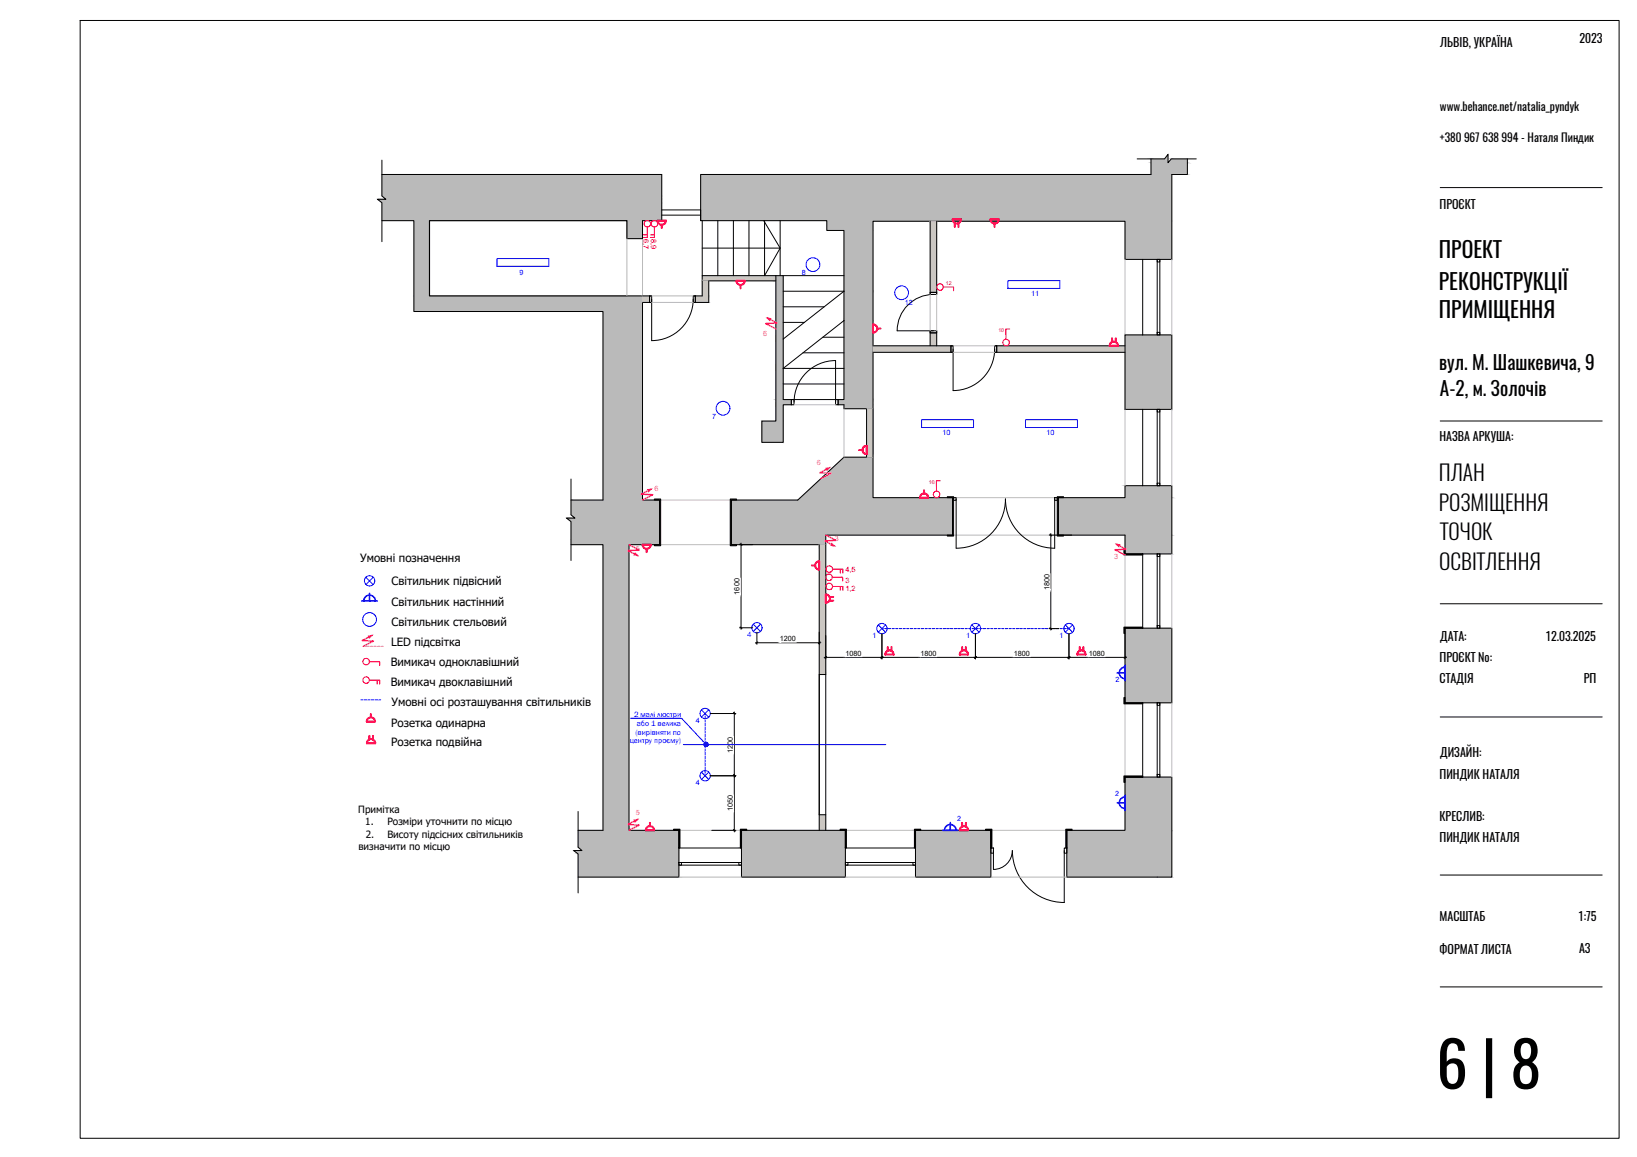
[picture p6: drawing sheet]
<svg xmlns="http://www.w3.org/2000/svg" width="420mm" height="297mm" viewBox="0 0 420 297" stroke-linecap="round" stroke-linejoin="round" font-family="sans-serif">
<!-- layer: 0 -->
<g fill="#bababa" stroke="#bababa" stroke-width=".26">
<path d="M299.8 39.7v1.1h-.9z"/>
<path d="M98 44.8l71.8 5.5v-5.5zM98 44.8l71.8 5.5h-71.8z"/>
<path d="M98 50.3l71.8 .9v-.9zM98 50.3l71.8 .9h-70.8z"/>
<path d="M96.9 51.2l72.9 .8v-.8zM96.9 51.2l72.9 .8h-71.8z"/>
<path d="M98 52l71.8 4.6v-4.6zM98 52l71.8 4.6h-71.8z"/>
<path d="M160.9 56.6l4 4.7v-4.7zM160.9 56.6l4 4.7h-4z"/>
<path d="M106.2 56.6l4 19.4v-19.4zM106.2 56.6l4 19.4h-4z"/>
<path d="M106.2 76l58.7 4v-4zM106.2 76l58.7 4h-58.7z"/>
<path d="M288.8 86l12 19.1v-19.1zM288.8 86l12 19.1h-12z"/>
<path d="M288.8 124.7l12 3.1v-3.1zM288.8 124.7l12 3.1h-12z"/>
<path d="M216.6 117.4l7.5 10.4v-10.4zM205.4 127.8l11.2-10.4 7.5 10.4z"/>
<path d="M205.4 127.8l39.1 .6v-.6zM204.8 128.4l.6-.6 39.1 .6z"/>
<path d="M154.8 80l10.1 48.4v-48.4zM154.8 80l10.1 48.4h-10.1z"/>
<path d="M146.6 128.4l22.7 3.8v-3.8zM146.6 128.4l22.7 3.8h-22.7z"/>
<path d="M146.6 132.2l22.7 .8v-.8zM146.6 132.2l22.7 .8h-21.7z"/>
<path d="M145.4 133l23.9 .9v-.9zM145.4 133l23.9 .9h-22.7z"/>
<path d="M271.6 127.8l29.2 9.6v-9.6zM271.6 127.8l29.2 9.6h-29.2z"/>
<path d="M187.7 128.4l56.8 9v-9zM187.7 128.4l56.8 9h-56.8z"/>
<path d="M146.6 133.9l22.7 4.6v-4.6zM146.6 133.9l22.7 4.6h-22.7z"/>
<path d="M187.7 137.4l24.2 2.4v-2.4zM187.7 137.4l24.2 2.4h-24.2z"/>
<path d="M146.6 138.5l22.7 1.3v-1.3zM146.6 138.5l22.7 1.3h-22.7z"/>
<path d="M288.8 137.4l12 4.8v-4.8zM288.8 137.4l12 4.8h-12z"/>
<path d="M288.8 161.3l12 19.1v-19.1zM288.8 161.3l12 19.1h-12z"/>
<path d="M288.8 199.5l12 13.7v-13.7zM288.8 199.5l12 13.7h-12z"/>
<path d="M154.8 139.8l6.6 73.4v-73.4zM154.8 139.8l6.6 73.4h-6.6z"/>
<path d="M148.4 213.2l25.8 4.3v-4.3zM148.4 213.2l25.8 4.3h-25.8z"/>
<path d="M235 213.2l19.3 4.5v-4.5zM235 213.2l19.3 4.5h-19.3z"/>
<path d="M190.3 213.2l26.7 4.5v-4.5zM190.3 213.2l26.7 4.5h-26.7z"/>
<path d="M148.4 217.5l25.8 .2v-.2zM148.4 217.5l25.8 .2h-25.6z"/>
<path d="M148.6 217.7l25.6 .7v-.7zM148.6 217.7l25.6 .7h-24.8z"/>
<path d="M147.2 218.4l27 .8v-.8zM147.2 218.4l27 .8h-25.8z"/>
<path d="M273.8 213.2l27 12v-12zM273.8 213.2l27 12h-27z"/>
<path d="M235 217.7l19.3 7.5v-7.5zM235 217.7l19.3 7.5h-19.3z"/>
<path d="M190.3 217.7l26.7 7.5v-7.5zM190.3 217.7l26.7 7.5h-26.7z"/>
<path d="M148.4 219.2l25.8 6v-6zM148.4 219.2l25.8 6h-25.8z"/>
<path d="M300.6 40.8l4.2 1v-1zM300.6 40.8l4.2 1h-5z"/>
<path d="M295.4 40.8l4.4 1v-1zM295.4 40.8l4.4 1h-4.4z"/>
<path d="M295.4 41.8l9.4 3v-3zM295.4 41.8l9.4 3h-9.4z"/>
<path d="M179.8 44.8l121 11.8v-11.8zM179.8 44.8l121 11.8h-121z"/>
<path d="M212.2 56.6l88.6 .2v-.2zM212.2 56.6l88.6 .2h-88.6z"/>
<path d="M212.2 56.8l11.9 2.4v-2.4zM212.2 56.8l11.9 2.4h-11.9z"/>
<path d="M288.8 56.8l12 9.8v-9.8zM288.8 56.8l12 9.8h-12z"/>
<path d="M216.6 59.2l7.5 15.6v-15.6zM216.6 59.2l7.5 15.6h-7.5z"/>
<path d="M216.6 74.8l7.5 7.5v-7.5zM216.6 74.8l7.5 7.5h-7.5z"/>
<path d="M216.6 82.3l7.5 20.3v-20.3zM216.6 82.3l7.5 20.3h-7.5z"/>
<path d="M215.1 102.6l9 1.3v-1.3zM215.1 102.6l9 1.3h-9z"/>
<path d="M216.6 103.9l7.5 1v-1zM216.6 103.9l7.5 1h-7.5z"/>
<path d="M199.1 70.8l1.9 16.2v-16.2zM199.1 70.8l1.9 16.2h-1.9z"/>
<path d="M199.1 87l1.9 7.6v-7.6zM199.1 87l1.9 7.6h-1.9z"/>
<path d="M199.1 94.6l1.9 8v-8zM199.1 94.6l1.9 8h-1.9z"/>
<path d="M199.1 102.6l4 1.3v-1.3zM199.1 102.6l4 1.3h-4z"/>
<path d="M199.1 103.9l1.9 4.2v-4.2zM199.1 103.9l1.9 4.2h-1.9z"/>
<path d="M195.5 108.1l5.5 5.5v-5.5zM195.5 108.1l5.5 5.5h-5.5z"/>
</g>
<g fill="none" stroke="#000" stroke-width=".26">
<path d="M20.6 5.3h395v286.9h-395zM98 44.8h71.8v11.8h-4.9v4.7h-4M98 56.6h8.2v23.4h48.6v48.4h-8.2M98 41.1v9.2l1 .9h-2.1l1.1 .8v10M169.8 55.2h10M169.8 53.9h10M179.8 53.8v2.8h32.4v2.6h4.4v15.6M180.2 56.6v14.2M184.2 56.6v14.2M188.2 56.6v14.2M192.2 56.6v14.2M196 56.6l4.2 7.1-4 7.1v-14.2"/>
<path d="M200.2 56.6v14.2M238.7 56.8v18.8M240.4 56.8v18.8M291.9 40.8h7l.9-1.1v2.1l.8-1h6.4M295.4 40.8v4h-115.6v11.8M304.8 40.8v4h-4v21.8h-7.5M160.9 76h6.4M164.9 76v52.4h4.4v11.4M164.9 77.6h2.4M166.7 76h.6v1.6h-.6zM166.7 76v1.6M177.9 76h.6v1.6h-.6z"/>
<path d="M177.9 76.8a10.7 10.7 0 0 1-10.6 10.6v-10.6M178.5 76v1.6M180.2 72.1v3.9h-2.3M180.2 63.7h20M181.9 72.1v5.5h-4M199.1 70.8v37.3h-3.6v5.5h5.5v-9.7h2.1v-1.3M199.1 70.8h1.9v16.2M199.1 70.8h-18.9v1.3h18.9M201 70.8h15.6M201 74.8h15.6M201 78.8h10.5M216.6 74.8l-15.6 12.2"/>
<path d="M216.6 74.8v7.5M238.7 75.1h1.7v.5h-1.7zM238.7 75.1h1.7M239.6 75.6a9.3 9.3 0 0 0-9.3 9.3M297 66.6h.7v.7h-.7zM297 66.6v19.4M297.7 66.6v19.4M201 87v15.6h14.1M201 82.8h5.4M201 98.6h15.6M206.1 90.6h10.5M211.2 86.6h5.4"/>
<path d="M216.6 82.3v20.3h-1.5M216.6 82.3l-15.6 12.3h15.6M224.1 88.8h20.5M224.1 90.5h20.5M230.3 84.9h9.3M238.7 84.9h1.7v.6h-1.7zM238.7 84.9v3.9M238.7 85.5h1.7M240.4 84.9v3.9M244.1 88.8h.5v1.7h-.5zM244.1 88.8v1.7M244.6 89.6v10.7"/>
<path d="M255.3 88.8h.5v1.7h-.5zM255.3 89.6a10.7 10.7 0 0 1-10.7 10.7M255.3 88.8h33.5M255.3 90.5h33.5M255.8 88.8v1.7M293.3 86h-4.5v19.1h4.5v19.6h-4.5v3.1h-17.2v9.6h17.2v4.8h4.5v19.1h-4.5v19.1h4.5v19.1h-4.5v13.7h-15v12h27v-25.7h-12M293.3 86v-19.4h-4.5v-9.8h-64.7v48.1h-7.5v-1h-1.5v-1.3M293.3 86h7.5v19.1h-7.5M297 85.3h.7v.7h-.7zM203.1 102.6h.7v1.3h-.7zM203.8 103.2a10.7 10.7 0 0 1 10.7-10.6v10.6M214.5 102.6h.6v1.3h-.6z"/>
<path d="M222.4 104.9v12.5M224.1 104.9v12.5M297 105.1h.7v.7h-.7zM297 105.1v19.6M297.7 105.1v19.6M146.6 139.8h8.2v73.4h-6.4M146.6 123v9.2l1 .8h-2.2l1.2 .9v10M168 128.1h1.6v12h-1.6v-.3h1.3v-11.4h-1.3zM169.3 139.8h-7.9v73.4h12.8v4.5h16.1M187.4 128.1h1.6v.3h-1.3v11.4h1.3v.3h-1.6zM190 139.6l.4 .5M210.3 139.8v73.4"/>
<path d="M211.9 139.8v33.4h-1.6M243.1 127.5h1.7v10.1h-1.7v-.2h1.4v-9.6h-1.4zM244.5 137.4h-32.6v2.4h-24.2M244.5 137.4v-9.6h-20.4v-10.4h-7.5l-11.8 11h-17.1v11.4M244.8 127.8h.6v.6h-.6zM245.4 128.1v12.6a12.6 12.6 0 0 0 12.7-12.6 12.6 12.6 0 0 0 12.6 12.6v-12.6M269.5 137.1l.4 .5M270.7 127.8h.7v.6h-.7zM271.4 127.5h1.6v.3h-1.4v9.6h1.4v.2h-1.6zM293.3 124.7h7.5v17.5h-7.5M297 124h.7v.7h-.7zM297 142.2h.7v.7h-.7z"/>
<path d="M297 142.2v19.1M297.7 142.2v19.1M190 160.9l.4 .5M194.5 164.8l-.5 .5M210.5 164.8l-.5 .5M211.9 173.2v40M212.2 168.5l-.5 .5M226.6 168.5l-.5 .5M250.6 168.5l-.5 .5M269.5 161.1l.4 .5M274.6 168.5l-.5 .5M289 168.5l-.5 .5"/>
<path d="M293.3 161.3h7.5v19.1h-7.5M297 160.6h.7v.7h-.7zM188.2 198.9l.5 .5M188.2 182.9l.5 .5M297 180.4h.7v.7h-.7zM297 198.8h.7v.7h-.7zM297 180.4v19.1M297.7 180.4v19.1M148.4 208.3v9.2l1 .9h-2.2l1.2 .8v10M174.2 217.7v7.5h-25.8M188.2 212.9l.5 .5M190.3 217.7v7.5h26.7v-7.5"/>
<path d="M190.3 217.7v-4.5h26.7v4.5M210.3 209.2h1.6M217 217.7h18v-4.5h19.3v4.5M254.3 213.2v12h-19.3v-7.5M254.3 217.7h.7v1.3h-.7zM259.8 218.4a4.8 4.8 0 0 1-4.8 4.8v-4.8M259.8 218.4a13.3 13.3 0 0 0 13.4 13.3v-13.3M273.2 217.7h.6v1.3h-.6zM174.2 221.4h.7v.7h-.7zM174.2 221.4h16.1M174.2 222.1h16.1M189.6 221.4h.7v.7h-.7z"/>
<path d="M217 221.4h.6v.7h-.6zM217 221.4h18M217 222.1h18M234.3 221.4h.7v.7h-.7z"/>
</g>
<g fill="#cbc7c2" stroke="#cbc7c2" stroke-width=".26">
<path d="M180.2 70.8l18.9 1.3v-1.3zM180.2 70.8l18.9 1.3h-18.9z"/>
<path d="M210.3 209.2l1.6 4v-4zM210.3 209.2l1.6 4h-1.6z"/>
<path d="M210.3 139.8l1.6 33.4v-33.4zM210.3 139.8l1.6 33.4h-1.6z"/>
<path d="M238.7 56.8l1.7 18.3v-18.3zM238.7 56.8l1.7 18.3h-1.7z"/>
<path d="M238.7 85.5l1.7 3.3v-3.3zM238.7 85.5l1.7 3.3h-1.7z"/>
<path d="M255.8 88.8l33 1.7v-1.7zM255.8 88.8l33 1.7h-33z"/>
<path d="M224.1 88.8l20 1.7v-1.7zM224.1 88.8l20 1.7h-20z"/>
<path d="M222.4 104.9l1.7 12.5v-12.5zM222.4 104.9l1.7 12.5h-1.7z"/>
<path d="M180.2 72.1l1.7 3.9v-3.9zM180.2 72.1l1.7 3.9h-1.7z"/>
<path d="M178.5 76l3.4 1.6v-1.6zM178.5 76l3.4 1.6h-3.4z"/>
<path d="M164.9 76l1.8 1.6v-1.6zM164.9 76l1.8 1.6h-1.8z"/>
</g>
<g fill="none" stroke="#bababa" stroke-width=".26">
<path d="M160.9 61.3v14.7M164.9 61.3v14.7M167.3 76h10.6M167.3 77.6h10.6M238.7 75.6v9.3M240.4 75.6v9.3M288.8 66.6v19.4M300.8 66.6v19.4M244.6 88.8h10.7M244.6 90.5h10.7M203.8 103.9h10.7M216.6 104.9v12.5"/>
<path d="M288.8 105.1v19.6M300.8 105.1v19.6M169.3 128.4h18.4M169.3 139.8h18.4M244.5 127.8h27.1M244.5 137.4h27.1M288.8 142.2v19.1M300.8 142.2v19.1M288.8 180.4v19.1M300.8 180.4v19.1M174.2 213.2h16.1M217 213.2h18"/>
<path d="M254.3 213.2h19.5M174.2 225.2h16.1M217 225.2h18M254.3 225.2h19.5"/>
</g>
<path d="M160.9 61.3v-4.7h-50.7v19.4h50.7M288.5 140.9h.3v1.3h4.5v.3h-4.8zM288.5 179.1h.3v1.3h4.5v.3h-4.8zM288.5 161h4.8v.3h-4.5v1.3h-.3zM288.5 199.2h4.8v.3h-4.5v1.3h-.3zM172.9 212.9h1.6v4.8h-.3v-4.5h-1.3zM190 212.9h1.6v.3h-1.3v4.5h-.3zM215.6 212.9h1.6v4.8h-.2v-4.5h-1.4zM234.7 212.9h1.6v.3h-1.3v4.5h-.3zM253 212.9h1.6v4.8h-.3v-4.5h-1.3zM273.6 212.9h1.5v.3h-1.3v4.5h-.2z" fill="none" stroke="#000" stroke-width=".3"/>
<g fill="none" stroke="#00f" stroke-width=".26">
<path d="M127.6 66.4h13.3v2h-13.3zM258.7 72h13.3v2h-13.3zM236.5 107.7h13.4v2.1h-13.4zM263.2 107.7h13.3v2.1h-13.3zM93.9 148.2l1.9 1.9M95.8 148.2l-1.9 1.9M193.3 160.2l1.9 1.9M195.2 160.2l-1.9 1.9M225.4 160.4l1.9 1.9M227.3 160.4l-1.9 1.9M249.4 160.4l1.9 1.9M251.3 160.4l-1.9 1.9"/>
<path d="M273.4 160.4l1.9 1.9M275.3 160.4l-1.9 1.9M161.8 184.4h13.1l6 6.3M175.4 191.2h52M180 182.2l1.9 1.9M180 198.2l1.9 1.9M181.9 182.2l-1.9 1.9M181.9 198.2l-1.9 1.9"/>
<circle cx="208.7" cy="67.9" r="1.77"/>
<circle cx="231.4" cy="75.2" r="1.77"/>
<circle cx="185.6" cy="104.8" r="1.77"/>
<circle cx="94.9" cy="159" r="1.77"/>
<circle cx="94.9" cy="149.1" r="1.32"/>
<circle cx="194.3" cy="161.2" r="1.32"/>
<circle cx="226.4" cy="161.4" r="1.32"/>
<circle cx="250.4" cy="161.4" r="1.32"/>
<circle cx="274.4" cy="161.4" r="1.32"/>
<circle cx="181" cy="183.2" r="1.32"/>
<circle cx="181" cy="199.2" r="1.32"/>
</g>
<!-- layer: switch -->
<g fill="none" stroke="#f00" stroke-width=".26">
<path d="M166.1 58.3v2.7h-1M168 58.3v2.7h-1M165.1 60.3h1M167 60.3h1M242.1 73.7h2.7v1M259.2 84.4l-1 .1v2.6M241.3 123.4h-1l.1 2.7M213.6 148.2h2.7v1M213.7 146.1h2.6v1M213.7 150.6h2.6v1M215.7 146.1v1M215.7 150.6v1"/>
<path d="M94.8 169.9h2.7v1M94.8 174.6h2.7v1M96.8 174.6v1"/>
<circle cx="166.1" cy="57.4" r=".84"/>
<circle cx="168" cy="57.4" r=".84"/>
<circle cx="241.3" cy="73.7" r=".84"/>
<circle cx="258.2" cy="87.9" r=".84"/>
<circle cx="240.4" cy="126.9" r=".84"/>
<circle cx="212.8" cy="148.2" r=".84"/>
<circle cx="212.8" cy="146.1" r=".84"/>
<circle cx="212.8" cy="150.6" r=".84"/>
<circle cx="94" cy="169.9" r=".84"/>
<circle cx="94" cy="174.6" r=".84"/>
</g>
<g fill="none" stroke="#00f" stroke-width=".26">
<path d="M92.6 179.7h.5M93.5 179.7h.6M94.4 179.7h.6M95.3 179.7h.6M96.3 179.7h.6M97.2 179.7h.5M226.4 161.4h.4M227.1 161.4h.6M228 161.4h.6M228.9 161.4h.7M229.9 161.4h.6M230.8 161.4h.6"/>
<path d="M231.8 161.4h.6M232.7 161.4h.6M233.6 161.4h.7M234.6 161.4h.6M235.5 161.4h.6M236.4 161.4h.7M237.4 161.4h.6M238.3 161.4h.7M239.2 161.4h.7M240.2 161.4h.6M241.1 161.4h.6M242.1 161.4h.6"/>
<path d="M243 161.4h.6M243.9 161.4h.7M244.9 161.4h.6M245.8 161.4h.6M246.8 161.4h.6M247.7 161.4h.6M248.6 161.4h.7M249.6 161.4h.6M250.5 161.4h.6M251.4 161.4h.7M252.4 161.4h.6M253.3 161.4h.6"/>
<path d="M254.3 161.4h.6M255.2 161.4h.6M256.1 161.4h.7M257.1 161.4h.6M258 161.4h.6M259 161.4h.6M259.9 161.4h.6M260.8 161.4h.7M261.7 161.4h.7M262.7 161.4h.6M263.6 161.4h.7M264.6 161.4h.6"/>
<path d="M265.5 161.4h.6M266.4 161.4h.7M267.4 161.4h.6M268.3 161.4h.6M269.3 161.4h.6M270.2 161.4h.6M271.1 161.4h.7M272.1 161.4h.6M273 161.4h.6M273.9 161.4h.5M181 183.2v.3M181 183.8v.7"/>
<path d="M181 184.8v.6M181 185.7v.6M181 186.6v.7M181 187.6v.6M181 188.5v.7M181 189.4v.7M181 190.4v.6M181 191.3v.6M181 192.3v.6M181 193.2v.6M181 194.1v.7M181 195.1v.6"/>
<path d="M181 196v.6M181 197v.6M181 197.9v.6M181 198.8v.4"/>
</g>
<!-- layer: ds_text -->
<g fill="none" stroke="#000" stroke-width=".26">
<path d="M189.8 139.8h3.4M190.2 139.4v22.2M269.3 137.4h5.7M269.7 137v24.8M189.8 161.2h3.4M193.9 165h16.8M194.3 162.3v3.1M210.3 162.3v3.1M211.5 168.8h77.7M211.9 163.2v6M226.4 162.7v6.5M250.4 162.7v6.5"/>
<path d="M269.3 161.4h2.5M274.4 162.7v6.5M288.8 162.7v6.5M182.3 199.2h6.6M182.3 183.2h6.6M188.5 182.8v30.8M182.7 213.2h6.2"/>
</g>
<g fill="#fff" stroke="#fff" stroke-width=".26">
<path d="M236.3 166.9v1.7l4.1-1.7zM236.3 168.6l4.1-1.7v1.7z"/>
<path d="M260.3 166.9v1.7l4.1-1.7zM260.3 168.6l4.1-1.7v1.7z"/>
<path d="M279.5 166.9v1.7l4.1-1.7zM279.5 168.6l4.1-1.7v1.7z"/>
<path d="M217.1 166.9v1.7l4.1-1.7zM217.1 168.6l4.1-1.7v1.7z"/>
<path d="M267.9 147.3v4.1h1.6zM267.9 147.3h1.6v4.1z"/>
<path d="M188.4 148.4v4.2h1.6zM188.4 148.4h1.6v4.2z"/>
<path d="M186.6 204.1v4.1h1.7zM186.6 204.1h1.7v4.1z"/>
<path d="M186.6 189.1v4.1h1.7zM186.6 189.1h1.7v4.1z"/>
<path d="M200.2 163.2v1.6l4.1-1.6zM200.2 164.8l4.1-1.6v1.6z"/>
</g>
<!-- layer: Svitulnuku -->
<path d="M92.8 154.3h4M93.4 154.3a1.49 1.49 0 0 1 1.5-1.5 1.49 1.49 0 0 1 1.5 1.5M94.8 152.3v2M286.7 172.8h2.1M288.8 170.8v4M288.8 171.3a1.49 1.49 0 0 0-1.5 1.5 1.49 1.49 0 0 0 1.5 1.5M241.9 213.2h4M242.4 213.2a1.49 1.49 0 0 1 1.5-1.5 1.49 1.49 0 0 1 1.5 1.5M243.9 211.2v2M286.7 206.1h2.1M288.8 204.1v4M288.8 204.6a1.49 1.49 0 0 0-1.5 1.5 1.49 1.49 0 0 0 1.5 1.5" fill="none" stroke="#00f" stroke-width=".4"/>
<!-- layer: Rozetku -->
<path d="M196.8 81.6l2.7 1.3-3 .2 2.6 1.3M161.4 139.8l2.7 1.4-3 .1 2.6 1.4M167.2 125.5l-2.6 1.4 2.9 .1-2.6 1.4M211.9 137.4l2.7 1.3-3 .2 2.7 1.3M213 120l-2.6 1.4 2.9 .1-2.6 1.4M286.4 139.7l2.7 1.3-3 .1 2.7 1.4M95.6 163.1l-2.7 1.4 3 .1-2.7 1.3M163.7 210.3l-2.6 1.4 3 .1-2.7 1.4" fill="none" stroke="#f0f" stroke-width=".4"/>
<g fill="#f0f" stroke="#f0f" stroke-width=".26">
<path d="M163 142l.7 .7-1-.2z"/>
<path d="M162.7 210.5l1-.2-.7 .8z"/>
<path d="M166.2 125.7l1-.2-.7 .8z"/>
<path d="M212 120.2l1-.2-.7 .8z"/>
<path d="M196.8 81.6l1.1 .2-.3 .5z"/>
<path d="M213.5 139.5l.8 .7-1.1-.2z"/>
<path d="M286.4 139.7l1.1 .1-.3 .6z"/>
<path d="M94.5 163.3l1.1-.2-.8 .7z"/>
</g>
<!-- layer: 0 -->
<g fill="none" stroke="#f00" stroke-width=".51">
<path d="M169.8 57.7v.9M170.9 56.6a1.07 1.07 0 0 1-1 1.1 1.07 1.07 0 0 1-1.1-1.1h2.1M244.5 56.3h2.2a1.07 1.07 0 0 1-1.1 1.1 1.07 1.07 0 0 1-1.1-1.1zM245.1 57.3v1M246 57.3v1M254.2 56.3a1.07 1.07 0 0 0 1.1 1.1 1.07 1.07 0 0 0 1-1.1h-2.1M255.3 57.4v.9M189 72.1a1.07 1.07 0 0 0 1.1 1.1 1.07 1.07 0 0 0 1.1-1.1M189 72.1h2.1M190.1 73.2v.8M224.1 83.3a1.07 1.07 0 0 1 1 1 1.07 1.07 0 0 1-1 1.1zM225.1 84.4h.9"/>
<path d="M284.8 88.8h2.1M284.8 88.8a1.07 1.07 0 0 1 1.1-1.1 1.07 1.07 0 0 1 1.1 1.1M285.4 86.9v.9M286.4 86.9v.9M220.5 115.5h.9M221.8 114.7l.6-.2v2.1a1.07 1.07 0 0 1-1-.7 1.07 1.07 0 0 1 .4-1.2zM164.9 139.8h2.1a1.07 1.07 0 0 1-1 1.1 1.07 1.07 0 0 1-1.1-1.1zM236.6 126.9a1.07 1.07 0 0 1 1.1-.1 1.07 1.07 0 0 1 .6 1h-2.2zM237.2 125.8v.9M166 140.9v.9M208.4 145.2h.8M209.6 144.3l.7-.2v2.1a1.07 1.07 0 0 1-1-.7 1.07 1.07 0 0 1 .3-1.2z"/>
<path d="M212 152.6a1.07 1.07 0 0 1 1 1.1 1.07 1.07 0 0 1-1 1.1zM212.9 154.2h1M212.9 153.3h1M227.7 167.2a1.07 1.07 0 0 1 1.1-.1 1.07 1.07 0 0 1 .6 .9h-2.2zM227.9 166.1v1M228.8 166.1v1M246.8 167.2a1.07 1.07 0 0 1 1.1-.1 1.07 1.07 0 0 1 .6 .9h-2.2zM247 166.1v1M247.9 166.1v1M276.9 167.2a1.07 1.07 0 0 1 1.2-.1 1.07 1.07 0 0 1 .5 .9h-2.1zM277.1 166.1v1M278.1 166.1v1"/>
<path d="M94.6 184.4a1.07 1.07 0 0 1 1.1-.1 1.07 1.07 0 0 1 .6 .9h-2.2zM94.6 190a1.07 1.07 0 0 1 1.1-.1 1.07 1.07 0 0 1 .6 .9h-2.1zM94.8 188.9v1M95.2 183.3v.9M95.7 188.9v1M166.8 211.3v.8M167.9 213.2a1.07 1.07 0 0 0-1.1-1.1 1.07 1.07 0 0 0-1 1.1h2.1M246.8 212.3a1.07 1.07 0 0 1 1.1-.1 1.07 1.07 0 0 1 .6 1h-2.2zM247 211.3v.9M247.9 211.3v.9"/>
</g>
<path d="M93.2 165.9h.6M94.1 165.9h.6M95 165.9h.7M96 165.9h.6M96.9 165.9h.6M97.8 165.9h.6" fill="none" stroke="#f0f" stroke-width=".26"/>
<!-- layer: 0 -->
<g fill="#00f" stroke="#00f" stroke-width=".26">
<path d="M181.2 191.1l.4 .4-.2 .1z"/>
<path d="M181.2 191.1l.4 .4 .1-.2zM181.2 191.1h.6l-.1 .2zM181.2 191.1h.6l-.1-.2z"/>
<path d="M181.2 191.1l.5-.2-.1-.1zM181.4 190.6l.2 .2-.4 .3zM181.3 190.6l-.1 .5 .2-.5z"/>
<path d="M181 190.6l.2 .5 .1-.5zM180.9 190.7l.1-.1 .2 .5zM180.9 190.7l-.2 .2 .5 .2z"/>
<path d="M180.7 190.9v.2h.5zM180.7 191.1h.5l-.5 .2zM180.7 191.3l.1 .2 .4-.4z"/>
<path d="M180.8 191.5l.2 .1 .2-.5zM181.2 191.1v.6l-.2-.1zM181.2 191.1v.6l.2-.1z"/>
</g>
<!-- layer: ds_heavy -->
<path d="M369.7 48.2h41.5M369.7 108.1h41.5M369.7 155h41.5M369.7 184.1h41.5M369.7 224.6h41.5M369.7 253.4h41.5" fill="none" stroke="#000" stroke-width=".26"/>
<text font-size="16.1" x="368.7" y="279.6">6 | 8</text>
<g font-size="5.6">
<text x="369.3" y="66.1">ПРОЕКТ</text>
<text x="369.3" y="74.4">РЕКОНСТРУКЦІЇ</text>
<text x="369.3" y="81.7">ПРИМІЩЕННЯ</text>
</g>
<g font-size="5.5">
<text x="369.3" y="123.6">ПЛАН</text>
<text x="369.3" y="131.1">РОЗМІЩЕННЯ</text>
<text x="369.7" y="138.7">ТОЧОК</text>
<text x="369.4" y="146.2">ОСВІТЛЕННЯ</text>
</g>
<g font-size="4.9">
<text x="369.4" y="95">вул. М. Шашкевича, 9</text>
<text x="369.6" y="101.7">А-2, м. Золочів</text>
</g>
<g font-size="3.1">
<text x="405.4" y="11">2023</text>
<text x="369.7" y="12.1">ЛЬВІВ, УКРАЇНА</text>
<text x="369.5" y="53.6">ПРОЄКТ</text>
<text x="369.5" y="113.1">НАЗВА АРКУША:</text>
<text x="369.6" y="164.5">ДАТА:</text>
<text x="396.7" y="164.5">12.03.2025</text>
<text x="369.5" y="170">ПРОЄКТ №:</text>
<text x="369.5" y="175.4">СТАДІЯ</text>
<text x="406.5" y="175.3">РП</text>
<text x="369.6" y="194.4">ДИЗАЙН:</text>
<text x="369.5" y="200">ПИНДИК НАТАЛЯ</text>
<text x="369.5" y="210.9">КРЕСЛИВ:</text>
<text x="369.5" y="216.3">ПИНДИК НАТАЛЯ</text>
<text x="369.5" y="236.4">МАСШТАБ</text>
<text x="405.1" y="236.4">1:75</text>
<text x="369.5" y="245">ФОРМАТ ЛИСТА</text>
<text x="405.3" y="244.7">A3</text>
</g>
<g font-size="3">
<text x="369.6" y="28.5">www.behance.net/natalia_pyndyk</text>
<text x="369.6" y="36.5">+380 967 638 994 - Наталя Пиндик</text>
</g>
<g font-size="2.9">
<text x="92.5" y="144.4">Умовні позначення</text>
<text x="100.5" y="150.2">Світильник підвісний</text>
<text x="100.5" y="155.5">Світильник настінний</text>
<text x="100.5" y="160.7">Світильник стельовий</text>
<text x="100.4" y="165.8">LED підсвітка</text>
<text x="100.3" y="171">Вимикач одноклавішний</text>
<text x="100.3" y="176.2">Вимикач двоклавішний</text>
<text x="100.5" y="181.3">Умовні осі розташування світильників</text>
<text x="100.4" y="186.6">Розетка одинарна</text>
<text x="100.4" y="191.5">Розетка подвійна</text>
</g>
<g font-size="2.6">
<text x="92" y="208.8">Примітка</text>
<text x="93.7" y="211.9">1.</text>
<text x="93.9" y="215.1">2.</text>
<text x="99.4" y="211.9">Розміри уточнити по місцю</text>
<text x="99.4" y="215.1">Висоту підсісних світильників</text>
<text x="92" y="218.2">визначити по місцю</text>
</g>
<g font-size="2" fill="#00f">
<text x="162.8" y="184.1">2 малі люстри</text>
<text x="161.6" y="190.8">центру проєму)</text>
<text x="163.1" y="188.6">(вирівняти по</text>
<text x="163.4" y="186.4">або 1 велика</text>
</g>
<g font-size="1.9" fill="#f00">
<text x="165.2" y="61.3" transform="rotate(90 165.2 61.3)">6,7</text>
<text x="167.1" y="61.3" transform="rotate(90 167.1 61.3)">8,9</text>
<text x="217" y="146.9">4,5</text>
<text x="217" y="149.5">3</text>
<text x="217" y="151.7">1,2</text>
</g>
<g font-size="1.9" fill="#00f">
<text x="133.3" y="70.7">9</text>
<text x="205.8" y="70.7">8</text>
<text x="264.7" y="76.1">11</text>
<text x="232.2" y="78.3">12</text>
<text x="182.8" y="107.6">7</text>
<text x="241.9" y="111.6">10</text>
<text x="268.6" y="111.6">10</text>
<text x="191.9" y="163.5">4</text>
<text x="224" y="163.7">1</text>
<text x="248" y="163.7">1</text>
<text x="272" y="163.7">1</text>
<text x="286.3" y="175.1">2</text>
<text x="178.6" y="185.5">4</text>
<text x="178.6" y="201.5">4</text>
<text x="286.2" y="204.4">2</text>
<text x="245.7" y="210.9">2</text>
</g>
<g font-size="1.9" fill="#f0f">
<text x="195.9" y="86.2">6</text>
<text x="209.7" y="119.4">6</text>
<text x="168" y="126.1">6</text>
<text x="163.2" y="141.4">5</text>
<text x="214.2" y="139">3</text>
<text x="286" y="143.5">3</text>
<text x="163.2" y="209.3">5</text>
</g>
<g font-size="1.9">
<text x="189.8" y="152.6" transform="rotate(-90 189.8 152.6)">1600</text>
<text x="269.3" y="151.5" transform="rotate(-90 269.3 151.5)">1800</text>
<text x="200.2" y="164.7">1200</text>
<text x="217" y="168.4">1080</text>
<text x="236.2" y="168.4">1800</text>
<text x="260.2" y="168.4">1800</text>
<text x="279.4" y="168.4">1080</text>
<text x="188.1" y="193.3" transform="rotate(-90 188.1 193.3)">1200</text>
<text x="188.1" y="208.3" transform="rotate(-90 188.1 208.3)">1050</text>
</g>
<g font-size="1.3" fill="#f00">
<text x="242.8" y="73.1">12</text>
<text x="256.2" y="85.3">10</text>
<text x="238.4" y="124.3">10</text>
</g>
</svg>
